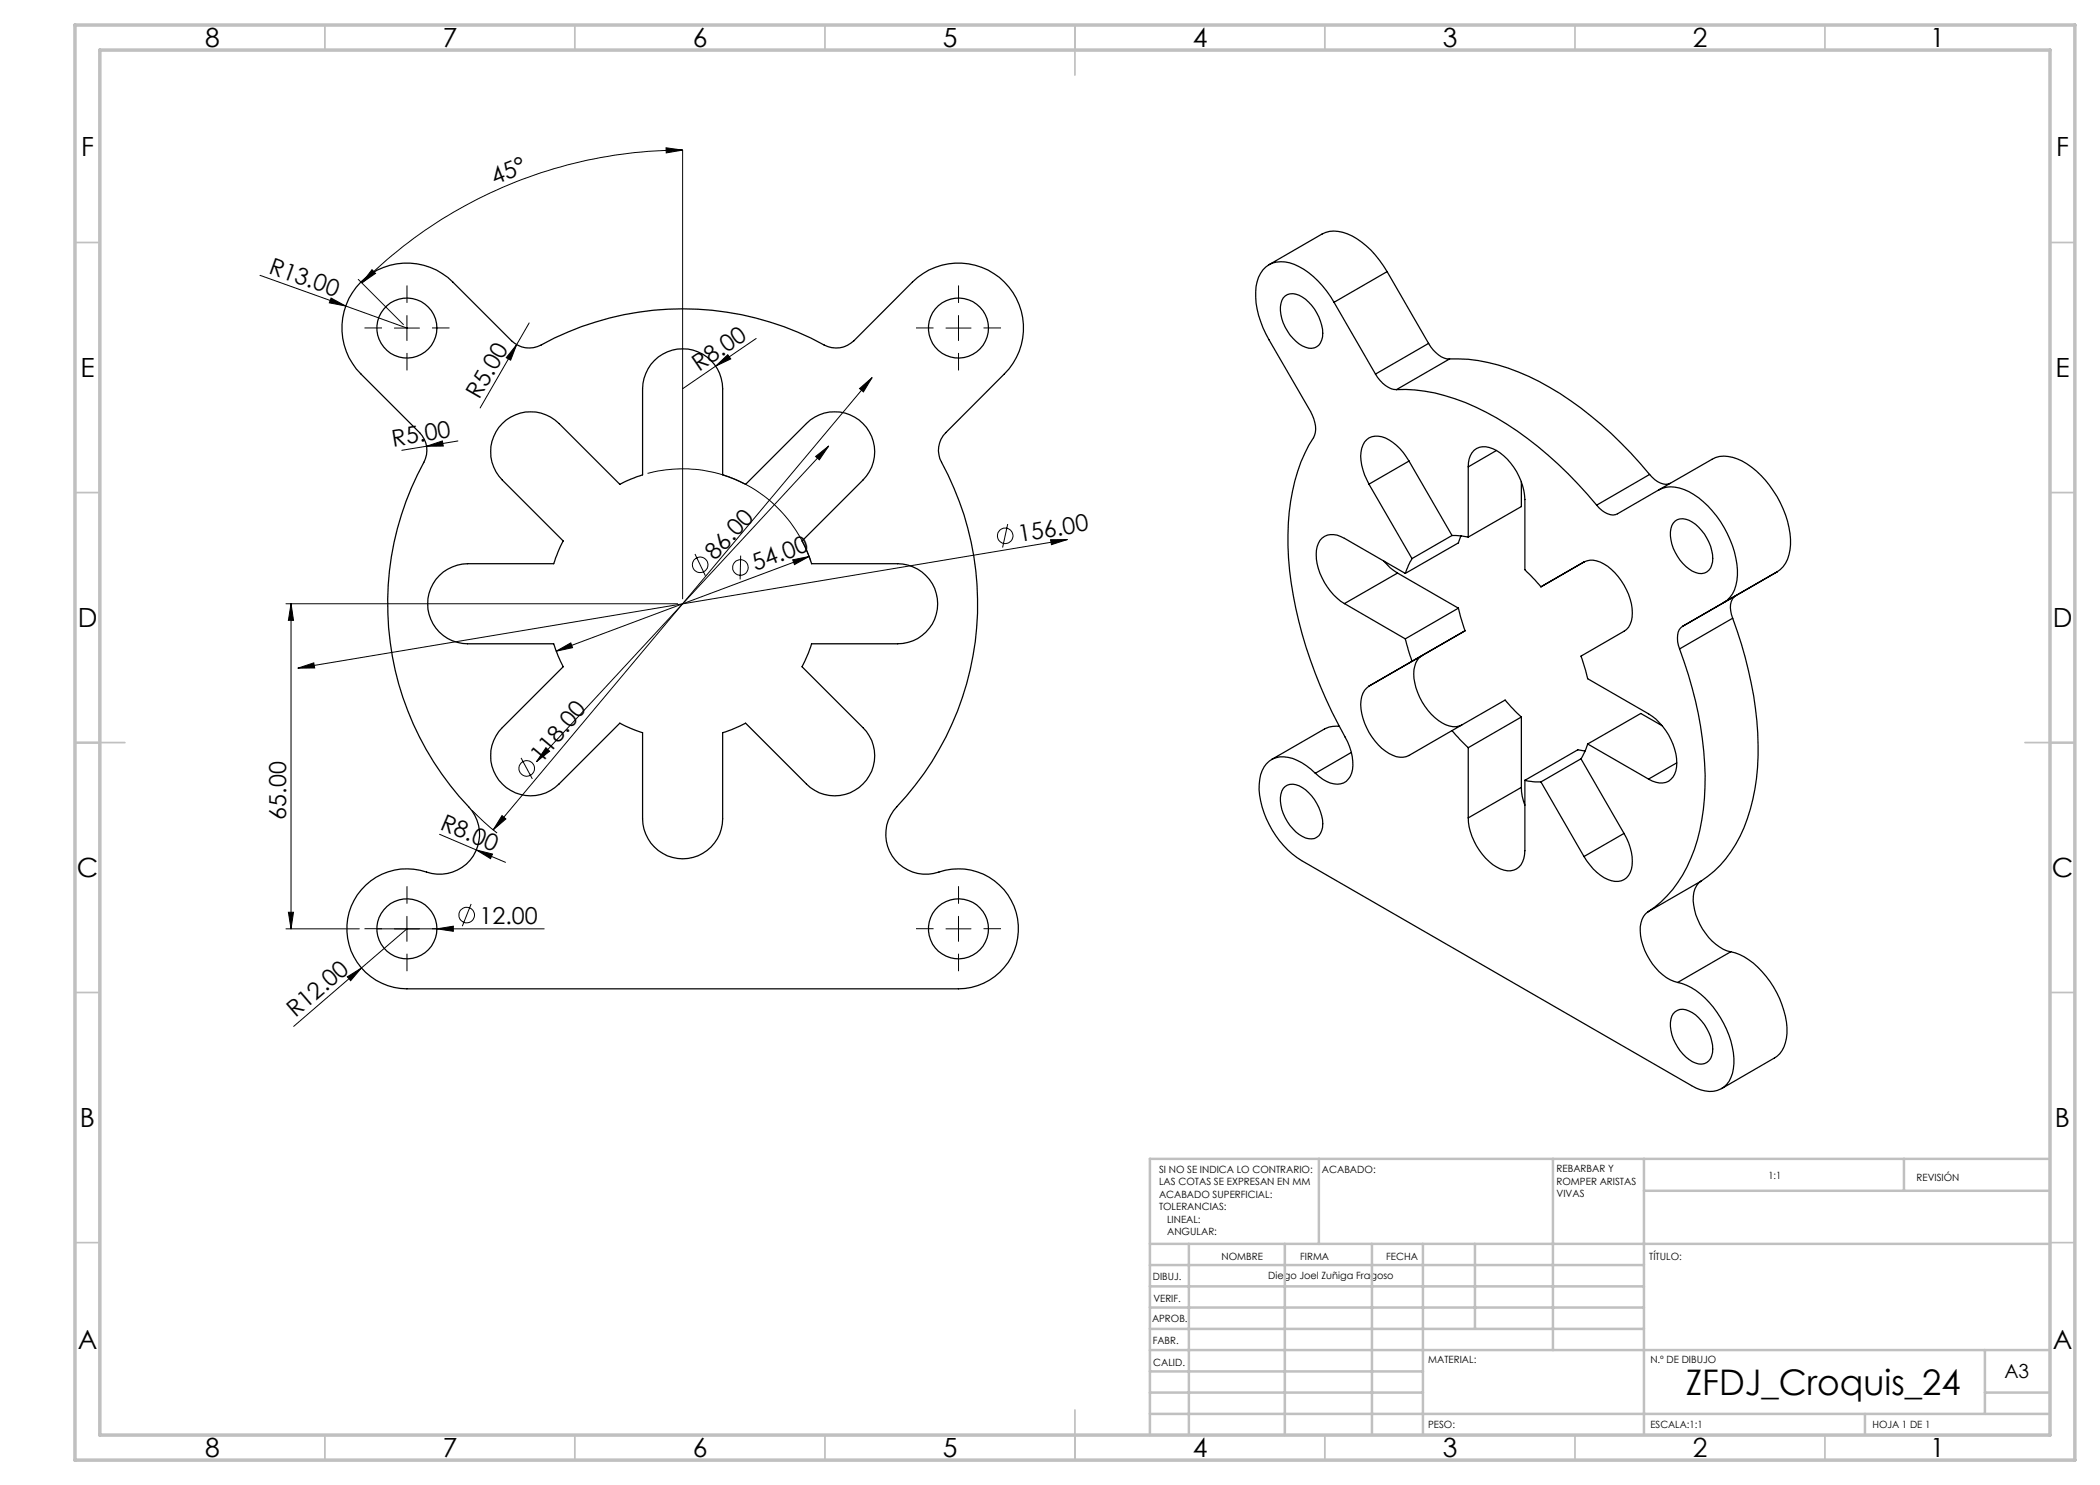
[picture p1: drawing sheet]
<svg xmlns="http://www.w3.org/2000/svg" width="420mm" height="297mm" viewBox="0 0 420 297" stroke-linecap="round" stroke-linejoin="round" font-family="sans-serif">
<g fill="none" stroke="#000" stroke-width=".25">
<path d="M72.2 56.4a13 13 0 0 1 18.4 0l11.7 11.8a5 5 0 0 0 5.9 .8 59.3 59.3 0 0 1 57.4 .3 5 5 0 0 0 5.2-1.1l11.7-11.8a13 13 0 0 1 18.4 0 13 13 0 0 1 0 18.4l-11.7 11.7a5 5 0 0 0-.9 6 59.2 59.2 0 0 1-9.6 69.7 8 8 0 0 0 0 9.4 8 8 0 0 0 9.1 2.8 12 12 0 0 1 15.7 9.4 12 12 0 0 1-11.8 14h-110.3a12 12 0 0 1-11.9-14 12 12 0 0 1 15.8-9.4 8 8 0 0 0 9.4-3.2 8 8 0 0 0-1-9.8 59.2 59.2 0 0 1-8.6-69.7 4.9 4.9 0 0 0-1.2-5.2l-11.7-11.7a13 13 0 0 1 0-18.4zM253.8 52.9l10.6-6.1a6.9 6.9 0 0 1 7 1 18.5 18.5 0 0 1 6 6.5M257 59.2a2.9 2.9 0 0 1 3.5 .2 9.3 9.3 0 0 1 4 8 2.49 2.49 0 0 1-4 1.8 8.9 8.9 0 0 1-4.3-8.5l.4-1.1zM277.4 54.3l-10.6 6.2M277.4 54.3l8.3 14.4M266.8 60.5a16.4 16.4 0 0 0-8.9-7.9 4.9 4.9 0 0 0-6.5 3.7 16.4 16.4 0 0 0 2.4 11.6l8.3 14.4a5.5 5.5 0 0 1-.3 6.7 40.3 40.3 0 0 0-4.2 20.3 85.4 85.4 0 0 0 11.4 38.1 9.8 9.8 0 0 1 1.3 7.2 3.1 3.1 0 0 1-4.3 2 8.2 8.2 0 0 1-2.9-1.9M266.8 60.5l8.3 14.3M275.1 74.8a5.5 5.5 0 0 0 4.2 3.1M279.3 77.9a37.3 37.3 0 0 1 20 5.7 77 77 0 0 1 20 17.4M285.7 68.7a5.4 5.4 0 0 0 4.2 3.1M285.7 68.7l-10.6 6.1M289.9 71.8a36.9 36.9 0 0 1 20 5.7 75.1 75.1 0 0 1 20 17.4"/>
<path d="M289.9 71.8l-10.6 6.1M100.5 84.7a8 8 0 0 1 11.3 0l12.2 12.2 2.2-1.1 2.3-.8v-17.3a8 8 0 0 1 8-7.9 8 8 0 0 1 8 7.9v17.3l2.4 .8 2.2 1.1 12.2-12.2a8 8 0 0 1 11.3 0 8 8 0 0 1 0 11.3l-12.2 12.2 1.1 2.2 .8 2.3h17.2a8 8 0 0 1 8 8.1 8 8 0 0 1-8 8h-17.2l-.6 1.7-1.3 2.8 12.2 12.2a8 8 0 0 1 0 11.3 8 8 0 0 1-11.3 0l-12.2-12.2-2.8 1.3-1.8 .6v17.3a8 8 0 0 1-8 8 8 8 0 0 1-8-8v-17.3l-2.3-.8-2.2-1.1-12.2 12.2a8 8 0 0 1-11.3 0 8 8 0 0 1 0-11.3l12.1-12.2-1-2.2-.9-2.3h-17.2a8 8 0 0 1-8-8 8 8 0 0 1 8-8.1h17.2l.9-2.3 1-2.2-12.1-12.2a8 8 0 0 1 0-11.3zM273.8 96.8l8.6 14.9M281.8 92.2a10.1 10.1 0 0 0-5.5-4.9 3.1 3.1 0 0 0-4.1 3.1 10.8 10.8 0 0 0 1.6 6.4M281.8 92.2l8.6 14.9M281.8 92.2l-8 4.6M293.7 93.4a3.4 3.4 0 0 1 3.4-4 9.9 9.9 0 0 1 6.7 5.8 11.8 11.8 0 0 1 1.2 4.7v14l3.2 3.5M293.7 93.4v14M299.3 90.1l-5.6 3.3M304.3 96.3v5l-10.6 6.1M329.9 94.9a4.3 4.3 0 0 0 3.8 1.9l.3-.1M329.9 94.9l-10.6 6.1"/>
<path d="M331.8 98a6.9 6.9 0 0 1 7 .9 20.2 20.2 0 0 1 8.7 16.2 6.3 6.3 0 0 1-2.7 5.4M331.8 98l-8.3 4.8a2.86 2.86 0 0 1-3.1-.7l-1.1-1.1M331.8 98l10.6-6.1a6 6 0 0 1 6 .3 20 20 0 0 1 9.7 16.8 6.4 6.4 0 0 1-2.7 5.4M276.8 112.2a9.6 9.6 0 0 0 2.7 2.4M279.5 114.6l-10.6 6.1M279.5 114.6l12.2 7M281.1 114.7l-12.2-7a3.5 3.5 0 0 0-4.9 .4 7.5 7.5 0 0 0 0 6.5 12.5 12.5 0 0 0 4.9 6.1M282.4 111.7l-1.3 3M290.4 107.1l3.3 .3M290.4 107.1l-8 4.6M292.2 107.2l-.5 1.4-10.6 6.1M308.2 117.4l8.6-5a4 4 0 0 1 4 .4 12.3 12.3 0 0 1 5.6 10.6 3.7 3.7 0 0 1-1.6 2.9l-8.6 4.9 1.3 4.5 12.2 7.1a12.2 12.2 0 0 1 5.6 10.6 3.2 3.2 0 0 1-4.9 2.8l-.7-.4"/>
<path d="M316.9 112.4l-8.7 5M335 104.2a2.9 2.9 0 0 1 3.5 .2 9.3 9.3 0 0 1 4 8 2.49 2.49 0 0 1-1.4 2.2 2.49 2.49 0 0 1-2.6-.4 9 9 0 0 1-4.3-8.5l.2-.6zM347.1 119.2a3.1 3.1 0 0 0-.8 3.7l.2 .7M347.1 119.2l-10.6 6.1M355.4 114.4l-10.6 6.1M355.4 114.4l-8.3 4.8M268.9 120.7l12.2 7.1M273.8 137.2a5 5 0 0 0-1.5 5.5 11.8 11.8 0 0 0 7 8.6 3.5 3.5 0 0 0 2.5-.2l8.6-5M281.1 127.8l1.3 4.5-8.6 4.9M291.7 121.6l1.3 4.5M291.7 121.6l-10.6 6.2M293 126.1l-8.6 5a5 5 0 0 0-1.4 5.5 12.3 12.3 0 0 0 6.1 8.4 3.8 3.8 0 0 0 3.2 0"/>
<path d="M293 126.1l-19.2 11.1M335.9 129.8a72.3 72.3 0 0 1 5 29.8 32.4 32.4 0 0 1-6.4 18.3 20.4 20.4 0 0 1-4.9 4.5M336.5 125.3a2.89 2.89 0 0 0-1 3l.4 1.5M344.8 120.5l-8.3 4.8M346.5 123.6a71.1 71.1 0 0 1 4.8 32.1 30.3 30.3 0 0 1-7.3 17.4l-1.2 1.1-2.6 2M346.5 123.6l-10.6 6.2M256.6 157.7a2.67 2.67 0 0 1 3.9-.2 9.3 9.3 0 0 1 4 8 2.49 2.49 0 0 1-4 1.8 8.9 8.9 0 0 1-4.3-8.5zM263.1 154.7a9.7 9.7 0 0 0-7.1-3.3 4.7 4.7 0 0 0-4 4.5 16.6 16.6 0 0 0 3.2 11.2 16.6 16.6 0 0 0 5.1 5l78 45a5.4 5.4 0 0 0 7-.2 8.7 8.7 0 0 0 1.2-7.5 19 19 0 0 0-8.3-11.9l-1.8-.8-.9-.2M267.9 145.3a5 5 0 0 0-3 .5l-10.6 6.1M270.3 150.5l-7.2 4.2M290.4 146.1l3.3 3.4M293.7 149.5v14.1"/>
<path d="M304.3 143.4l-3.3-3.4-10.6 6.1M304.3 157.5a9.4 9.4 0 0 0 .7 3.5M304.3 143.4v14.1M304.3 143.4l-10.6 6.1M304.3 157.5l-10.6 6.1M305 156.1v14a3.9 3.9 0 0 1-2.2 3.9 5.9 5.9 0 0 1-5.7-2.3 12.7 12.7 0 0 1-3.4-8.1M305 156.1l1.6 .2 1.6 .1M308.2 156.4l8.6 14.9M316.2 151.8l8.6 14.9M316.2 151.8l-8 4.6M317 150.2l-1.4-.2-10.6 6.1M317.5 148.8l-.4 1.2-.9 1.8"/>
<path d="M317.5 148.8l12.2 7M332.5 145.2l-4.3-2.5-10.7 6.1M335.4 152.6l-5.7 3.2M324.8 166.7a9.4 9.4 0 0 1 1.2 7.8 3.1 3.1 0 0 1-4.4 1.4 10.7 10.7 0 0 1-4.8-4.6M324.8 166.7l-8 4.6M340.2 176.2a4.2 4.2 0 0 0-1.6 3.9 12.1 12.1 0 0 0 6.8 10.1l.7 .2M340.2 176.2l-10.6 6.2M329.6 182.4a4.6 4.6 0 0 0-1.5 4.7 11.9 11.9 0 0 0 6.7 9.2l.7 .2M346.1 190.4a13.4 13.4 0 0 1 7.9 5.9 17.2 17.2 0 0 1 3.3 11.3 5.3 5.3 0 0 1-2.4 4l-10.6 6.1M346.1 190.4l-10.6 6.1M335 202.3a2.82 2.82 0 0 1 3.5 .2 9.3 9.3 0 0 1 4 8 2.49 2.49 0 0 1-1.4 2.2 2.49 2.49 0 0 1-2.6-.4 9 9 0 0 1-4.3-8.5l.2-.6z"/>
<circle cx="81.4" cy="65.6" r="6"/>
<circle cx="191.7" cy="65.6" r="6"/>
<circle cx="81.4" cy="185.8" r="6"/>
<circle cx="191.7" cy="185.8" r="6"/>
</g>
<g fill="none" stroke="#000" stroke-width=".2">
<path d="M133.2 29.6l3.3 .4-3.3 .6zM136.5 30a91 91 0 0 0-64.1 26.6M136.5 30v89.8M52 55.1l29.4 10.5M66.2 59.6l2.9 1.6-3.2-.6zM71.6 55.9l9.1 9M74.4 53.9l.7 .8-2.7 1.9zM78.9 65.6h5M81.4 63.1v5M103.3 68.9l-1.2 3.1-.9-.5zM103.3 68.9l-7.3 12.7M105.8 64.6l-2.5 4.3"/>
<path d="M143.1 73.2l2.5-2.3 .6 .9zM143.1 73.2l-6.6 4.5M151.2 67.7l-8.1 5.5M171.9 77.7l2.5-2.2-1.7 2.9zM174.4 75.5l-75.8 90.5M189.2 65.6h5M191.7 63.1v5M85.3 89.2l3.2-1 .2 1zM85.3 89.2l-4.9 .9M91.6 88.2l-6.3 1M129.5 94.7a27 27 0 0 1 32.6 17.6M163.1 91.3l2.6-2.1-1.8 2.8z"/>
<path d="M165.7 89.2l-58.4 63.1M139 110.8l2.1 4.3M148.1 111.1l-.1 4.8M158.5 112l3.3-.7-2.9 1.6zM161.8 111.3l-50.6 18.9M201.5 104.8l-1 4.7M210.1 107.9h3.4l-3.2 1zM213.5 107.9l-153.9 25.7M57.2 120.8h78.3M58.2 120.8l.5 3.3h-1zM58.2 120.8v65M59.6 133.6l3.2-1 .1 1z"/>
<path d="M111.2 130.2l3-1.6 .3 .9zM104.2 151.6l2.3 4.2M109.2 149.5l.7 .7-2.6 2.1zM87.9 166.9l7.4 3.1M94.4 162.1l2.4 2.3 2.6 2.2M95.3 170l3.2 .8-.4 .9zM95.3 170l5.8 2.5M100.4 163.1l.8 .7-2.6 2.2zM57.2 185.8h14.7M57.7 182.5h1l-.5 3.3zM69.5 195.4l2.8-1.8-2.2 2.5zM72.3 193.6l-13.6 11.7"/>
<path d="M75.4 185.8h33.4M81.4 185.8l-9.1 7.8M81.4 183.3v5M87.4 185.8l3.3-.6v1.1zM94.2 180.8l-1.7 4.4M189.2 185.8h5M191.7 183.3v5"/>
<circle cx="140" cy="113" r="1.55"/>
<circle cx="148.1" cy="113.5" r="1.55"/>
<circle cx="201" cy="107.2" r="1.55"/>
<circle cx="105.3" cy="153.7" r="1.56"/>
<circle cx="93.3" cy="183" r="1.55"/>
</g>
<g fill="none" stroke="#000" stroke-width=".2" stroke-dasharray="15.2 1.3 1.3 1.3" stroke-linecap="butt">
<path d="M76.4 65.6h-3.5M81.4 60.6v-3.5M81.4 70.6v3.5M86.4 65.6h3.5M186.7 65.6h-3.5M191.7 60.6v-3.5M191.7 70.6v3.5M196.7 65.6h3.5M76.4 185.7h-3.5M81.4 180.7v-3.5M81.4 190.7v3.5M86.4 185.7h3.5"/>
<path d="M186.7 185.7h-3.5M191.7 180.7v-3.5M191.7 190.7v3.5M196.7 185.7h3.5"/>
</g>
<g fill="none" stroke="#c0c0c0" stroke-width=".35">
<path d="M65 5v5M115 5v5M165 5v5M215 5v10M265 5v5M315 5v5M365 5v5M15 48.5h5M410 48.5h5M15 98.5h5M410 98.5h5M15 148.5h10"/>
<path d="M405 148.5h10M15 198.5h5M410 198.5h5M15 248.5h5M410 248.5h5M65 287v5M115 287v5M165 287v5M215 282v10M265 287v5M315 287v5M365 287v5"/>
</g>
<g fill="none" stroke="#c0c0c0" stroke-width=".5">
<path d="M263.8 231.8v17M310.6 231.8v38.2M328.8 231.8v55.2M328.8 238.2h81.2M380.8 231.8v6.4M410 231.8h-180v55.2M230 248.8h180M230 257.3h98.8M230 253h98.8M237.8 248.8v38.2M257 248.8v38.2M274.4 248.8v38.2"/>
<path d="M284.6 248.8v38.2M295 248.8v17M230 265.8h98.8M230 261.5h98.8M230 278.5h54.6M230 274.3h54.6M230 270h180M397 278.5h13M397 270v12.8M230 282.8h180M373 282.8v4.2"/>
</g>
<path d="M15 5h400v287h-400zM20 10h390v277h-390z" fill="none" stroke="#c0c0c0" stroke-width=".7"/>
<g fill="#000">
<path d="M66.2 59.6l2.9 1.6-3.2-.6zM103.3 68.9l-1.2 3.1-.9-.5zM143.1 73.2l2.5-2.3 .6 .9zM85.3 89.2l3.2-1 .2 1zM95.3 170l3.2 .8-.4 .9zM69.5 195.4l2.8-1.8-2.2 2.5zM87.4 185.8l3.3-.6v1.1z"/>
<path d="M133.2 29.6l3.3 .4-3.3 .6zM74.4 53.9l.7 .8-2.7 1.9z"/>
<path d="M171.9 77.7l.8 .7 1.7-2.9zM100.4 163.1l-1.8 2.9 2.6-2.2z"/>
<path d="M58.2 120.8l.5 3.3h-1zM57.7 182.5h1l-.5 3.3z"/>
<path d="M59.6 133.6h3.3l-.1-1zM210.1 107.9l.2 1 3.2-1z"/>
<path d="M111.2 130.2l3.3-.7-.3-.9zM158.5 112l.4 .9 2.9-1.6z"/>
<path d="M109.2 149.5l-1.9 2.8 2.6-2.1zM163.1 91.3l.8 .7 1.8-2.8z"/>
</g>
<text font-size="7.1" x="337.1" y="279">ZFDJ_Croquis_24</text>
<g font-size="5.3">
<text x="41" y="9.5">8</text>
<text x="88.5" y="9.5">7</text>
<text x="138.5" y="9.5">6</text>
<text x="188.5" y="9.5">5</text>
<text x="238.5" y="9.5">4</text>
<text x="288.5" y="9.5">3</text>
<text x="338.5" y="9.5">2</text>
<text x="386" y="9.5">1</text>
<text x="16.2" y="31.2">F</text>
<text x="411.2" y="31.2">F</text>
<text x="16.1" y="75.5">E</text>
<text x="411.1" y="75.5">E</text>
<text x="15.5" y="125.5">D</text>
<text x="410.5" y="125.5">D</text>
<text x="15.4" y="175.5">C</text>
<text x="410.4" y="175.5">C</text>
<text x="16" y="225.5">B</text>
<text x="411" y="225.5">B</text>
<text x="15.5" y="269.7">A</text>
<text x="410.5" y="269.7">A</text>
<text x="41" y="291.5">8</text>
<text x="88.5" y="291.5">7</text>
<text x="138.5" y="291.5">6</text>
<text x="188.5" y="291.5">5</text>
<text x="238.5" y="291.5">4</text>
<text x="288.5" y="291.5">3</text>
<text x="338.5" y="291.5">2</text>
<text x="386" y="291.5">1</text>
</g>
<g font-size="4.7">
<text x="99" y="37" transform="rotate(-22 99 37)">45°</text>
<text x="53.6" y="54.5" transform="rotate(20 53.6 54.5)">R13.00</text>
<text x="139.8" y="74.4" transform="rotate(-34 139.8 74.4)">R8.00</text>
<text x="95.9" y="80" transform="rotate(-60 95.9 80)">R5.00</text>
<text x="78.6" y="89.3" transform="rotate(-9 78.6 89.3)">R5.00</text>
<text x="143.1" y="112.2" transform="rotate(-47 143.1 112.2)">86.00</text>
<text x="203.9" y="108.4" transform="rotate(-9 203.9 108.4)">156.00</text>
<text x="151.1" y="114.2" transform="rotate(-21 151.1 114.2)">54.00</text>
<text x="108.3" y="152.8" transform="rotate(-50 108.3 152.8)">118.00</text>
<text x="57.2" y="163.9" transform="rotate(-90 57.2 163.9)">65.00</text>
<text x="87.8" y="165.7" transform="rotate(23 87.8 165.7)">R8.00</text>
<text x="95.9" y="184.7">12.00</text>
<text x="59.1" y="203.7" transform="rotate(-41 59.1 203.7)">R12.00</text>
</g>
<text font-size="3.9" x="400.9" y="275.5">A3</text>
<g font-size="2">
<text x="231.8" y="234.6">SI NO SE INDICA LO CONTRARIO:</text>
<text x="231.8" y="237.1">LAS COTAS SE EXPRESAN EN MM</text>
<text x="231.8" y="239.6">ACABADO SUPERFICIAL:</text>
<text x="264.4" y="234.6">ACABADO:</text>
<text x="311.3" y="234.5">REBARBAR Y</text>
<text x="311.3" y="237">ROMPER ARISTAS</text>
<text x="311.3" y="239.5">VIVAS</text>
<text x="353.7" y="235.8">1:1</text>
<text x="383.3" y="236.2">REVISIÓN</text>
<text x="231.8" y="242.1">TOLERANCIAS:</text>
<text x="233.4" y="244.6">LINEAL:</text>
<text x="233.4" y="247.1">ANGULAR:</text>
<text x="244.3" y="252">NOMBRE</text>
<text x="260" y="251.9">FIRMA</text>
<text x="277.2" y="251.9">FECHA</text>
<text x="329.9" y="251.9">TÍTULO:</text>
<text x="230.6" y="256.1">DIBUJ.</text>
<text x="253.7" y="255.9">Diego Joel Zuñiga Fragoso</text>
<text x="230.7" y="260.3">VERIF.</text>
<text x="230.4" y="264.4">APROB.</text>
<text x="230.5" y="268.8">FABR.</text>
<text x="230.7" y="273.1">CALID.</text>
<text x="285.6" y="272.5">MATERIAL:</text>
<text x="330.1" y="272.5">N.º DE DIBUJO</text>
<text x="285.6" y="285.5">PESO:</text>
<text x="330.1" y="285.6">ESCALA:1:1</text>
<text x="374.5" y="285.6">HOJA 1 DE 1</text>
</g>
</svg>
